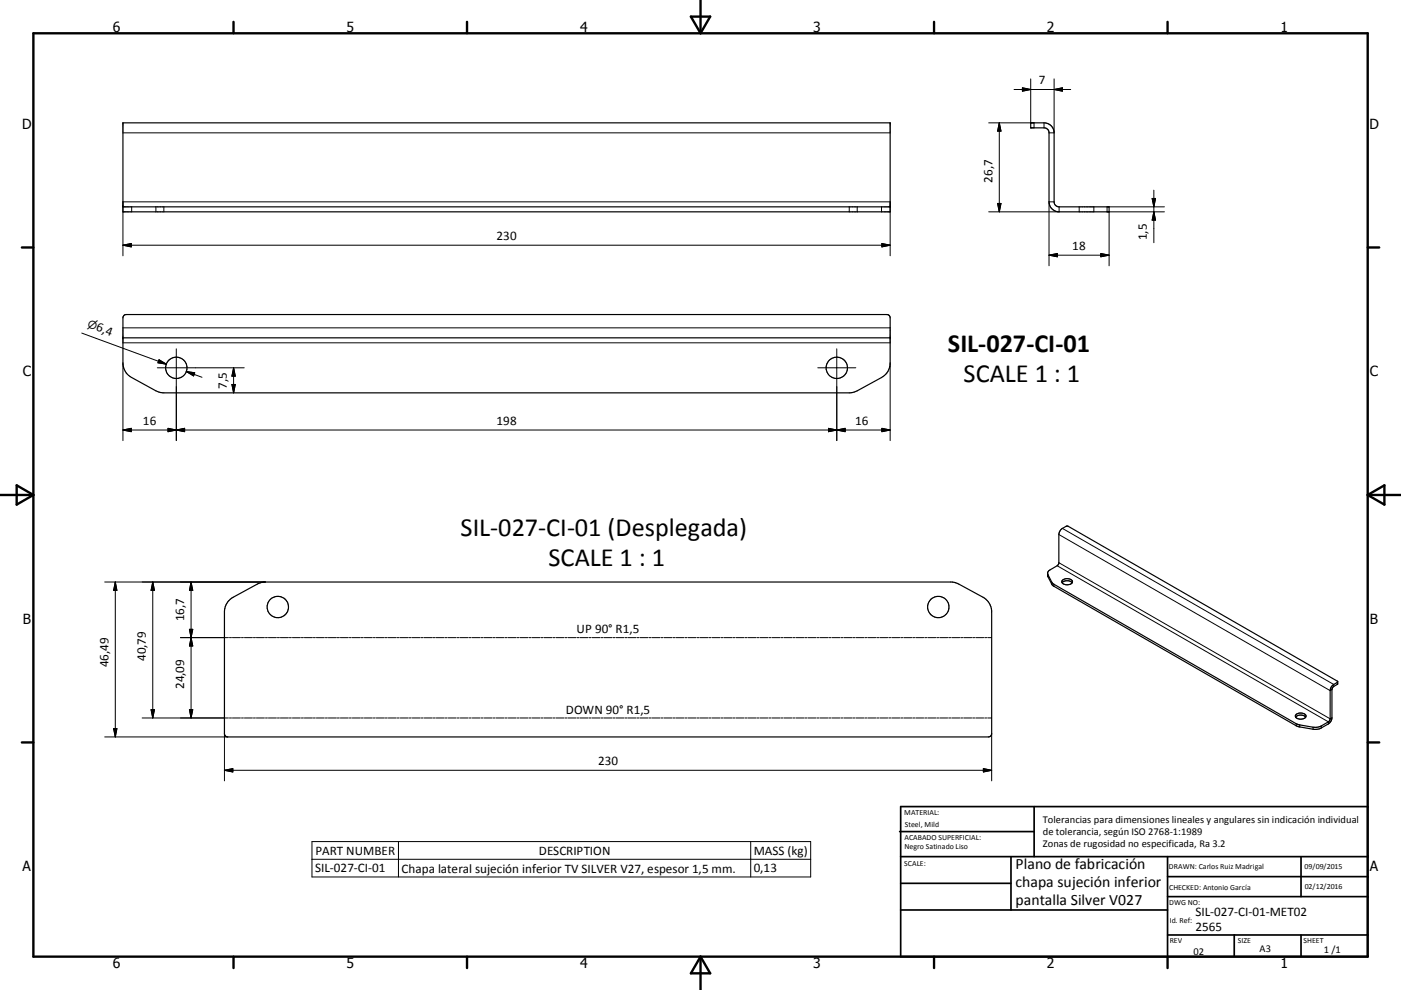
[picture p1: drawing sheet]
<svg xmlns="http://www.w3.org/2000/svg" width="420mm" height="297mm" viewBox="0 0 420 297" stroke-linecap="round" stroke-linejoin="round" font-family="sans-serif">
<g fill="none" stroke="#000" stroke-width=".36">
<path d="M36.9 36.9h230v26.7h-230zM309 36.9h4a3 3 0 0 1 3 3v20.7a1.47 1.47 0 0 0 1.5 1.5h15v1.5h-15a3 3 0 0 1-3-3v-20.7a1.46 1.46 0 0 0-1.5-1.5h-4zM36.9 62.1h230M37.2 94.6l.6-.2h228.1l.8 .3 .2 .7v13.5a4.9 4.9 0 0 1-2.6 4.4l-7.3 4-2.4 .6h-205.5l-2.4-.6-7.2-4a5 5 0 0 1-2.6-4.4v-13.5zM36.9 101.4h230M314.1 172l.1 1 1.2 2.5 .6 .4 72.6 41.8 .8 .3 5 .8 1.4-.2 2.5-1.4a2.27 2.27 0 0 0 1-1.9l.1-8.6 .3-.6 1.4-.9-.2-.9-80.6-46.4h-.6l-1.2 .6a2.48 2.48 0 0 0-1 1.9l-.1 8.8-.5 .5-2.3 1.4-.5 .9 1.2 2.7 .5 .5 72.8 41.9 .8 .3 5.4 .8 1-.3 2.6-1.4 .4-.8v-8.5a2.28 2.28 0 0 1 1.1-1.9l1.2-.7M318.4 174.8a2.17 2.17 0 0 1 3 0M318.5 174.1a2.04 2.04 0 0 1 3 .4 1.81 1.81 0 0 1-3.2 0zM68.6 180.2l1.3-1 7.3-4 2.4-.6h205.4l2.4 .6 7.3 4a5 5 0 0 1 2.6 4.4v36.5l-.2 .6-.6 .4h-228.2l-.6-.2-.4-.8v-36.5l.4-2.1zM388.5 215.1a2.12 2.12 0 0 1 3 0M391.5 215.1a1 1 0 0 0-1.3-1.2 1.28 1.28 0 0 0-1.8 1.1l.1 .1M391.5 215.1a2.14 2.14 0 0 1-3 0"/>
<circle cx="52.9" cy="110.3" r="3.2"/>
<circle cx="250.9" cy="110.4" r="3.2"/>
<circle cx="83.3" cy="182.1" r="3.2"/>
<circle cx="281.3" cy="182.1" r="3.2"/>
</g>
<g fill="none" stroke="#000" stroke-width=".3">
<path d="M36.9 39.9h230M296.4 36.9h13.6v1.5M299.6 36.9v26.7M299.6 36.9l.5 2.4h-1zM304 26.8h17M306.5 26.3l2.5 .5-2.5 .6zM309 23.7v13.2M313 36.9v1.5M316 23.7v16.2h-1.5M316 26.8l2.5-.5v1.1zM345.4 59.5h1l-.5 2.6zM345.9 57.1v15.7"/>
<path d="M36.9 76.7v-16.1h230v16.1M36.9 73.6h230M36.9 73.6l2.4-.5v1zM39.5 62.1v1.5M46.7 62.1v1.5M49.1 62.1v1.5M254.6 62.1v1.5M257 62.1v1.5M264.3 62.1v1.5M264.4 73.1l2.5 .5-2.5 .5zM299.1 61h1l-.5 2.6zM314.5 76.6h18"/>
<path d="M314.5 76.6l2.5-.5v.9zM316 60.6h-1.5v19.1M317.5 62.1v1.5h-21.1M323.5 62.1v1.5M327.9 62.1v1.5M330 76.1l2.5 .5-2.5 .4zM332.5 63.6v16.1M345.9 63.6l.5 2.4h-1zM349.1 62.1h-17.2v1.5h17.2M24.5 99.9l25.4 9.4M36.9 98.4h230M36.9 102.8h230"/>
<path d="M36.9 108.9v23.3M47.2 110.3h26M47.7 107.9l2.2 1.4-2.6-.5zM52.9 104.7v27.5M55.9 111.5l4.7 1.7M55.9 111.5l2.5 .3-.4 1zM69.5 115.3h1l-.5 2.6zM70 110.3v7.6M70 110.3l.5 2.6h-1zM245.2 110.3h11.4M250.9 104.7v27.5M266.9 108.9v23.3"/>
<path d="M36.9 129l2.4-.5v1zM36.9 129h230M50.4 128.5l5 1v-1l-5 1zM248.4 128.5v1l5-1v1zM264.4 128.5l2.5 .5-2.5 .5zM318.5 158.5l81.4 46.8v.7M31.4 174.6h48.2M34.6 174.6l.5 2.5h-1zM34.6 174.6v46.5M45.8 174.6l.5 2.5h-1zM45.8 174.6v40.8M57.3 174.6v40.8"/>
<path d="M57.3 174.6l.5 2.5h-1zM314.2 172.4v.6M315.3 174.7v.6M316 175.3v.6M316.9 169.7l81.4 46.9v.6M317.5 168.8l81.3 46.9 .5-.4M317.5 160.4l81.3 46.8 .5-.3M54.1 191.3h14.4M56.8 188.8h1l-.5 2.5zM57.3 191.3l.5 2.5h-1zM68.8 191.3h.6M69.7 191.3h2.4"/>
<path d="M72.4 191.3h.6M73.3 191.3h2.4M76 191.3h.6M76.9 191.3h2.4M79.6 191.3h.6M80.5 191.3h2.4M83.2 191.3h.6M84.1 191.3h2.4M86.7 191.3h.7M87.7 191.3h2.3M90.4 191.3h.6M91.2 191.3h2.5"/>
<path d="M93.9 191.3h.6M94.9 191.3h2.3M97.5 191.3h.7M98.4 191.3h2.4M101.1 191.3h.6M102 191.3h2.4M104.7 191.3h.6M105.6 191.3h2.4M108.3 191.3h.6M109.2 191.3h2.4M111.9 191.3h.6M112.8 191.3h2.4"/>
<path d="M115.5 191.3h.6M116.4 191.3h2.4M119.1 191.3h.6M120 191.3h2.4M122.7 191.3h.6M123.6 191.3h2.4M126.3 191.3h.6M127.2 191.3h2.4M129.9 191.3h.6M130.8 191.3h2.4M133.5 191.3h.6M134.4 191.3h2.4"/>
<path d="M137.1 191.3h.6M138 191.3h2.4M140.7 191.3h.6M141.6 191.3h2.4M144.3 191.3h.6M145.2 191.3h2.4M147.9 191.3h.6M148.8 191.3h2.3M151.4 191.3h.7M152.4 191.3h2.3M155.1 191.3h.5M155.9 191.3h2.4"/>
<path d="M158.6 191.3h.6M159.5 191.3h2.4M162.2 191.3h.6M163.1 191.3h2.4M165.8 191.3h.6M166.7 191.3h2.4M169.4 191.3h.6M170.3 191.3h2.4M173 191.3h.6M173.9 191.3h2.4M176.6 191.3h.6M177.5 191.3h2.4"/>
<path d="M180.2 191.3h.6M181.1 191.3h2.4M183.8 191.3h.6M184.7 191.3h2.4M187.4 191.3h.6M188.3 191.3h2.4M191 191.3h.6M191.9 191.3h2.4M194.6 191.3h.6M195.5 191.3h2.4M198.2 191.3h.6M199.1 191.3h2.4"/>
<path d="M201.8 191.3h.6M202.7 191.3h2.4M205.4 191.3h.6M206.3 191.3h2.4M209 191.3h.6M209.8 191.3h2.5M212.5 191.3h.6M213.5 191.3h2.3M216.1 191.3h.7M217 191.3h2.5M219.7 191.3h.6M220.6 191.3h2.4"/>
<path d="M223.3 191.3h.6M224.2 191.3h2.4M226.9 191.3h.6M227.8 191.3h2.4M230.5 191.3h.6M231.4 191.3h2.4M234.1 191.3h.6M235 191.3h2.4M237.7 191.3h.6M238.6 191.3h2.4M241.3 191.3h.6M242.2 191.3h2.4"/>
<path d="M244.9 191.3h.6M245.8 191.3h2.4M248.5 191.3h.6M249.4 191.3h2.4M252.1 191.3h.6M253 191.3h2.4M255.7 191.3h.6M256.6 191.3h2.4M259.3 191.3h.6M260.2 191.3h2.4M262.9 191.3h.6M263.8 191.3h2.4"/>
<path d="M266.5 191.3h.6M267.4 191.3h2.3M270.1 191.3h.6M271 191.3h2.4M273.7 191.3h.5M274.5 191.3h2.4M277.2 191.3h.6M278.2 191.3h2.3M280.8 191.3h.6M281.7 191.3h2.4M284.4 191.3h.6M285.3 191.3h2.4"/>
<path d="M288 191.3h.6M288.9 191.3h2.4M291.6 191.3h.6M292.5 191.3h2.4M295.2 191.3h.6M296.1 191.3h1.2M34.1 218.6h1l-.5 2.5zM42.6 215.4h25.9M45.3 212.9h1l-.5 2.5zM56.8 212.9h1l-.5 2.5zM68.8 215.4h.6M69.7 215.4h2.4"/>
<path d="M72.4 215.4h.6M73.3 215.4h2.4M76 215.4h.6M76.9 215.4h2.4M79.6 215.4h.6M80.5 215.4h2.4M83.2 215.4h.6M84.1 215.4h2.4M86.7 215.4h.7M87.7 215.4h2.3M90.4 215.4h.6M91.2 215.4h2.5"/>
<path d="M93.9 215.4h.6M94.9 215.4h2.3M97.5 215.4h.7M98.4 215.4h2.4M101.1 215.4h.6M102 215.4h2.4M104.7 215.4h.6M105.6 215.4h2.4M108.3 215.4h.6M109.2 215.4h2.4M111.9 215.4h.6M112.8 215.4h2.4"/>
<path d="M115.5 215.4h.6M116.4 215.4h2.4M119.1 215.4h.6M120 215.4h2.4M122.7 215.4h.6M123.6 215.4h2.4M126.3 215.4h.6M127.2 215.4h2.4M129.9 215.4h.6M130.8 215.4h2.4M133.5 215.4h.6M134.4 215.4h2.4"/>
<path d="M137.1 215.4h.6M138 215.4h2.4M140.7 215.4h.6M141.6 215.4h2.4M144.3 215.4h.6M145.2 215.4h2.4M147.9 215.4h.6M148.8 215.4h2.3M151.4 215.4h.7M152.4 215.4h2.3M155.1 215.4h.5M155.9 215.4h2.4"/>
<path d="M158.6 215.4h.6M159.5 215.4h2.4M162.2 215.4h.6M163.1 215.4h2.4M165.8 215.4h.6M166.7 215.4h2.4M169.4 215.4h.6M170.3 215.4h2.4M173 215.4h.6M173.9 215.4h2.4M176.6 215.4h.6M177.5 215.4h2.4"/>
<path d="M180.2 215.4h.6M181.1 215.4h2.4M183.8 215.4h.6M184.7 215.4h2.4M187.4 215.4h.6M188.3 215.4h2.4M191 215.4h.6M191.9 215.4h2.4M194.6 215.4h.6M195.5 215.4h2.4M198.2 215.4h.6M199.1 215.4h2.4"/>
<path d="M201.8 215.4h.6M202.7 215.4h2.4M205.4 215.4h.6M206.3 215.4h2.4M209 215.4h.6M209.8 215.4h2.5M212.5 215.4h.6M213.5 215.4h2.3M216.1 215.4h.7M217 215.4h2.5M219.7 215.4h.6M220.6 215.4h2.4"/>
<path d="M223.3 215.4h.6M224.2 215.4h2.4M226.9 215.4h.6M227.8 215.4h2.4M230.5 215.4h.6M231.4 215.4h2.4M234.1 215.4h.6M235 215.4h2.4M237.7 215.4h.6M238.6 215.4h2.4M241.3 215.4h.6M242.2 215.4h2.4"/>
<path d="M244.9 215.4h.6M245.8 215.4h2.4M248.5 215.4h.6M249.4 215.4h2.4M252.1 215.4h.6M253 215.4h2.4M255.7 215.4h.6M256.6 215.4h2.4M259.3 215.4h.6M260.2 215.4h2.4M262.9 215.4h.6M263.8 215.4h2.4"/>
<path d="M266.5 215.4h.6M267.4 215.4h2.3M270.1 215.4h.6M271 215.4h2.4M273.7 215.4h.5M274.5 215.4h2.4M277.2 215.4h.6M278.2 215.4h2.3M280.8 215.4h.6M281.7 215.4h2.4M284.4 215.4h.6M285.3 215.4h2.4"/>
<path d="M288 215.4h.6M288.9 215.4h2.4M291.6 215.4h.6M292.5 215.4h2.4M295.2 215.4h.6M296.1 215.4h1.2M388.6 217.1v.6M389.7 217.5v.6M393.7 218.2v.6M396.1 217.8v.6M400.9 204.7v.6M31.4 221.1h36.9"/>
<path d="M67.3 231.1h230M67.3 231.1l2.5-.5v1zM67.3 220.1v14.2M294.8 230.6l2.5 .5-2.5 .5zM297.3 220.1v14.2M93.5 252.5h149.6v10.6h-149.6zM93.5 257.8h149.6M119.5 252.5v10.6M225.1 252.5v10.6"/>
</g>
<g fill="none" stroke="#000" stroke-width=".71">
<path d="M10 10h400v277h-400zM70 6.6v3.4M140 6.6v3.4M207.1 5h5.8l-2.9 5zM210 0v10M280 6.6v3.4M350 6.6v3.4M6.6 74.2h3.4M410 74.2h3.5M0 148.5h10M5 145.6l5 2.9-5 2.9zM410 148.5h10.1"/>
<path d="M410 148.5l5.1-2.9v5.8zM6.6 222.7h3.4M410 222.7h3.5M70 287v3.4M140 287v3.4M210 287v10M210 287l2.9 5h-5.8zM280 287v3.4M350 287v3.4"/>
</g>
<g fill="none" stroke="#000" stroke-width=".51">
<path d="M269.7 249.5h40.3M270 242h140v45h-140zM270 257h140M303.1 257v16M310 242v15M350 257v30M390.1 257v12M270 265h33.1M270 273h80M350 269h60M350 263h60M350 280.5h60"/>
<path d="M370 280.5v6.5M390.1 280.5v6.5"/>
</g>
<g fill="#000" stroke="#000" stroke-width=".3">
<path d="M299.6 36.9l.5 2.4h-1zM306.5 26.3l2.5 .5-2.5 .6zM316 26.8l2.5-.5v1.1zM345.4 59.5h1l-.5 2.6zM36.9 73.6l2.4-.5v1zM264.4 73.1l2.5 .5-2.5 .5zM299.1 61h1l-.5 2.6zM314.5 76.6l2.5-.5v.9zM330 76.1l2.5 .5-2.5 .4zM345.9 63.6l.5 2.4h-1zM47.7 107.9l2.2 1.4-2.6-.5zM55.9 111.5l2.5 .3-.4 1z"/>
<path d="M69.5 115.3h1l-.5 2.6zM70 110.3l.5 2.6h-1zM36.9 129l2.4-.5v1zM50.4 128.5l2.5 .5-2.5 .5zM52.9 129l2.5-.5v1zM248.4 128.5l2.5 .5-2.5 .5zM250.9 129l2.5-.5v1zM264.4 128.5l2.5 .5-2.5 .5zM34.6 174.6l.5 2.5h-1zM45.8 174.6l.5 2.5h-1zM57.3 174.6l.5 2.5h-1zM56.8 188.8h1l-.5 2.5z"/>
<path d="M57.3 191.3l.5 2.5h-1zM34.1 218.6h1l-.5 2.5zM45.3 212.9h1l-.5 2.5zM56.8 212.9h1l-.5 2.5zM67.3 231.1l2.5-.5v1zM294.8 230.6l2.5 .5-2.5 .5z"/>
</g>
<g font-size="7.9">
<text x="284.1" y="105.5">SIL-027-CI-01</text>
<text x="288.9" y="114.5">SCALE 1 : 1</text>
<text x="138.1" y="161">SIL-027-CI-01 (Desplegada)</text>
<text x="164.4" y="169.9">SCALE 1 : 1</text>
</g>
<g font-size="4.7">
<text x="304.5" y="260.9">Plano de fabricación</text>
<text x="304.5" y="266.2">chapa sujeción inferior</text>
<text x="304.5" y="271.6">pantalla Silver V027</text>
</g>
<g font-size="4.2">
<text x="33.9" y="9.6">6</text>
<text x="103.9" y="9.6">5</text>
<text x="173.9" y="9.6">4</text>
<text x="243.8" y="9.6">3</text>
<text x="313.9" y="9.6">2</text>
<text x="383.9" y="9.6">1</text>
<text x="6.7" y="38.7">D</text>
<text x="410.5" y="38.7">D</text>
<text x="6.9" y="112.9">C</text>
<text x="410.7" y="112.9">C</text>
<text x="6.9" y="187.1">B</text>
<text x="410.7" y="187.1">B</text>
<text x="6.8" y="261.4">A</text>
<text x="410.7" y="261.4">A</text>
<text x="33.9" y="290.4">6</text>
<text x="103.9" y="290.4">5</text>
<text x="173.9" y="290.4">4</text>
<text x="243.8" y="290.4">3</text>
<text x="313.9" y="290.4">2</text>
<text x="383.9" y="290.4">1</text>
</g>
<g font-size="3.9">
<text x="311.5" y="25.3">7</text>
<text x="297.5" y="54.8" transform="rotate(-90 297.5 54.8)">26,7</text>
<text x="148.8" y="72.1">230</text>
<text x="321.5" y="75">18</text>
<text x="343.8" y="72.1" transform="rotate(-90 343.8 72.1)">1,5</text>
<text x="28.6" y="99.1" transform="rotate(20 28.6 99.1)">6,4</text>
<text x="68" y="116.6" transform="rotate(-90 68 116.6)">7,5</text>
<text x="42.8" y="127.4">16</text>
<text x="148.8" y="127.4">198</text>
<text x="256.4" y="127.4">16</text>
<text x="55.2" y="186.4" transform="rotate(-90 55.2 186.4)">16,7</text>
<text x="172.9" y="190">UP 90° R1,5</text>
<text x="32.5" y="200.2" transform="rotate(-90 32.5 200.2)">46,49</text>
<text x="43.7" y="198.4" transform="rotate(-90 43.7 198.4)">40,79</text>
<text x="55.2" y="206.8" transform="rotate(-90 55.2 206.8)">24,09</text>
<text x="169.7" y="214.1">DOWN 90° R1,5</text>
<text x="179.3" y="229.5">230</text>
<text x="94.6" y="256.4">PART NUMBER</text>
<text x="161.5" y="256.4">DESCRIPTION</text>
<text x="226" y="256.5">MASS (kg)</text>
<text x="94.5" y="261.7">SIL-027-CI-01</text>
<text x="120.4" y="261.8">Chapa lateral sujeción inferior TV SILVER V27, espesor 1,5 mm.</text>
<text x="226" y="261.7">0,13</text>
<text x="358.4" y="274.9">SIL-027-CI-01-MET02</text>
<text x="358.4" y="279.4">2565</text>
</g>
<text font-size="3.3" x="26" y="98.2" transform="rotate(20 26 98.2)">⌀</text>
<g font-size="3.1">
<text x="312.7" y="246.8">Tolerancias para dimensiones lineales y angulares sin indicación individual</text>
<text x="312.7" y="250.4">de tolerancia, según ISO 2768-1:1989</text>
<text x="312.7" y="254">Zonas de rugosidad no especificada, Ra 3.2</text>
<text x="357.8" y="286.5">02</text>
<text x="377.6" y="285.6">A3</text>
<text x="396.9" y="285.9">1 /1</text>
</g>
<g font-size="2.4">
<text x="271.1" y="244.4">MATERIAL:</text>
<text x="271.2" y="252">ACABADO SUPERFICIAL:</text>
<text x="271.3" y="248">Steel, Mild</text>
<text x="271.2" y="254.7">Negro Satinado Liso</text>
<text x="271.1" y="259.7">SCALE:</text>
<text x="350.4" y="260.8">DRAWN: Carlos Ruiz Madrigal</text>
<text x="391.1" y="260.6">09/09/2015</text>
<text x="350.5" y="267">CHECKED: Antonio García</text>
<text x="391.2" y="266.7">02/12/2016</text>
<text x="350.5" y="271.4">DWG NO:</text>
<text x="350.7" y="276.9">Id. Ref:</text>
<text x="350.7" y="282.8">REV</text>
<text x="371.1" y="282.9">SIZE</text>
<text x="390.8" y="283">SHEET</text>
</g>
</svg>
